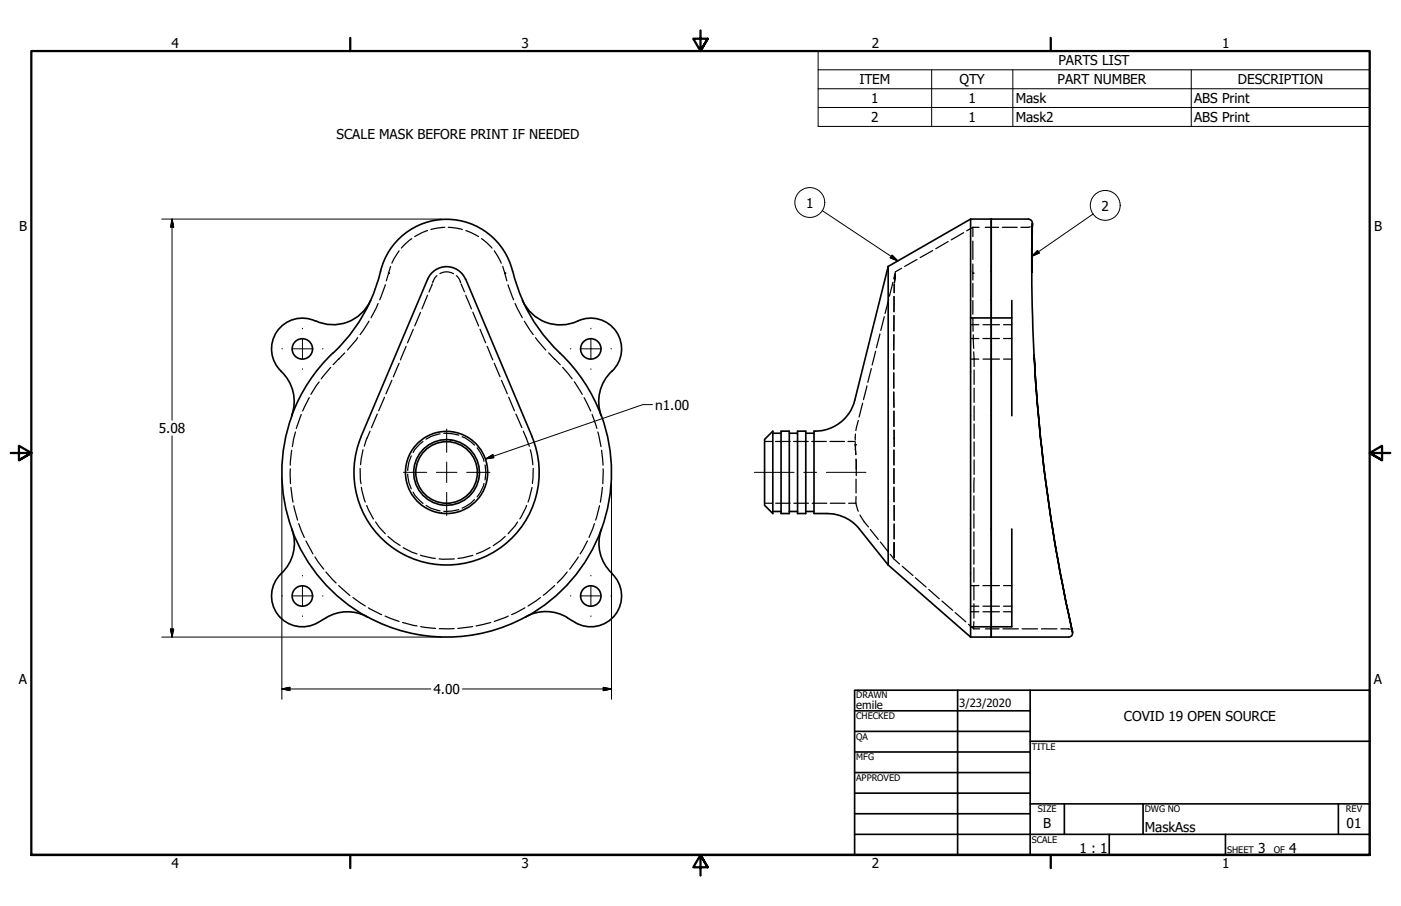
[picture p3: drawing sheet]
<svg xmlns="http://www.w3.org/2000/svg" width="432mm" height="279mm" viewBox="0 0 432 279" stroke-linecap="round" stroke-linejoin="round" font-family="sans-serif">
<!-- layer: Visible (ANSI) -->
<g fill="none" stroke="#000" stroke-width=".51">
<path d="M299.1 67.6h17.8a1.3 1.3 0 0 1 1.3 1.3M299.1 67.6v128.9M299.1 67.6l-25.4 14.6M305.5 67.6v128.9M97.2 99a9.5 9.5 0 0 0-11.9 3.3 9.5 9.5 0 0 0 1.4 12.2M114.2 92.7a12.7 12.7 0 0 1-16.9 6.2M114.2 92.7a50.8 50.8 0 0 1-11.4 16.1M143.5 86.1a6.3 6.3 0 0 0-5.9-3.9 6.3 6.3 0 0 0-5.8 3.9l-20.5 48.5M143.5 86l20.5 48.6M158 83.7a21 21 0 0 0-21.4-16 21 21 0 0 0-19.8 17.8l-2.6 7.2M158 83.7l1.4 4.5 1.7 4.4M273.7 82.2v92"/>
<path d="M273.7 82.2l-10.2 41.2a12.5 12.5 0 0 1-12.6 9.6v25.4a17 17 0 0 1 9.4 1.2 12 12 0 0 1 4.6 3.5l8.8 11.1M299.1 98h12.7M305.5 92.6v35.6M311.8 92.6v35.6M318 83.9l.2-15-.1 2.4a508.5 508.5 0 0 0 12.5 123.6 512.4 512.4 0 0 1-11.9-85.3M86.7 114.5a12.7 12.7 0 0 1 3.2 13.7M102.7 108.8a50.8 50.8 0 0 0-12.8 19.4M188.6 114.5a9.5 9.5 0 0 0 1-12.7 9.5 9.5 0 0 0-12.5-2.4 12.7 12.7 0 0 1-16-6.7 54.7 54.7 0 0 0 13.6 18.3 50.8 50.8 0 0 1 10.6 17.2M188.6 114.5a12.7 12.7 0 0 0-3.3 13.7M90 128.2a51.4 51.4 0 0 0 .3 36.2 13.2 13.2 0 0 1-4.4 13.3 9.5 9.5 0 0 0 .1 12.3 9.5 9.5 0 0 0 12.1 1.9M111.3 134.6a28.5 28.5 0 0 0 26.3 39.6 28.5 28.5 0 0 0 26.3-39.6M185.4 128.2a50.8 50.8 0 0 1 0 35"/>
<path d="M235.6 135.5l2.6-2.5v25.4l-2.6-2.6zM238.2 133.6h2.5M240.7 133h2.6v25.4h-2.6zM243.3 133.6h2.5M245.8 133h2.5v25.4h-2.5zM248.3 133.6h2.6M238.2 157.7h2.5M243.3 157.7h2.5M248.3 157.7h2.6M89.9 163.2a50.8 50.8 0 0 0 23.3 27.1M185.4 163.2a50.8 50.8 0 0 1-23.3 27.1M185.4 163.2a12.7 12.7 0 0 0 3.2 13.6"/>
<path d="M188.6 176.9a9.5 9.5 0 0 1 1.1 12.6 9.5 9.5 0 0 1-12.5 2.4M273.7 174.2l25.4 22.3M305.5 163.1v30.2M311.8 163.1v30.2h-12.7M113.2 190.2a12.7 12.7 0 0 0-12.7 .3l-2.3 1.4M113.2 190.2a50.8 50.8 0 0 0 48.9 0M162.1 190.2a13.3 13.3 0 0 1 15.1 1.7M330.6 195a1.24 1.24 0 0 1-1.3 1.5h-30.2"/>
<circle cx="93.2" cy="107.6" r="3.1"/>
<circle cx="182.1" cy="107.6" r="3.1"/>
<circle cx="137.6" cy="145.7" r="9.5"/>
<circle cx="137.6" cy="145.7" r="10.1"/>
<circle cx="137.6" cy="145.7" r="12.7"/>
<circle cx="93.2" cy="183.8" r="3.1"/>
<circle cx="182.1" cy="183.8" r="3.1"/>
</g>
<!-- layer: Hidden (ANSI) -->
<g fill="none" stroke="#000" stroke-width=".38">
<path d="M123 77.3l-2.2 3.9M126.9 73.6l-3.2 2.9M131.8 71.1l-1.6 .6-2.4 1.3M137.1 70.1l-4.3 .7M138.2 70.1l2.5 .3 1.8 .4M143.6 71.1l3.9 1.9M148.4 73.6l3.2 2.9M152.3 77.3l2.2 3.9M287.5 77.3l-3.9 2.1M292.2 74.5l-3.8 2.2M297 71.8l-3.8 2.2M299.8 70.1v2.9"/>
<path d="M299.8 74.4v5.6M299.8 70.1h2M299.8 70.1l-1.9 1.1M303.7 70.1h4.1M308.9 70.1h4.6M317.6 70l-3 .1M318.2 68.9l-.2 .6M113.7 99.1l-2.7 4.1M116.5 93.6l-2.1 4.4M118.7 87.8l-1.7 4.7M119.8 84.3l-.7 2.3M120.4 82.2l-.6 2"/>
<path d="M129.6 96.3l-1.8 4.2M131.8 91.1l-1.8 4.1M133.2 87.6l-1 2.4M134.7 85l-.7 .7-.7 1.5M135.6 84.4a4.1 4.1 0 0 1 4.2 0M140.7 85l.9 1.2 .4 1M142.1 87.6l1 2.4M143.6 91.1l1.7 4.1M145.7 96.3l1.8 4.2M154.9 82.2l.7 2M155.6 84.3l.6 2.3M156.6 87.8l1.7 4.7"/>
<path d="M158.7 93.6l2.3 4.4M161.6 99.1l2.7 4.1M272.5 97.7l-1 4.2M273.9 92.4l-1.1 4.2M275.2 87.1l-1.1 4.2M275.5 91.4v4.7l.1-4.7M275.6 87.6v.3zM275.6 87.9v2.4M275.7 87.9l-.1 2.3M275.7 87.2l.3-2.7-.3 2.7M277.9 82.7l-1.9 1.1-.5 2.2M282.6 80l-3.8 2.2"/>
<path d="M299.8 87.4v4.2M299.8 92.7v4.2M299.8 98l.1 4.2M299.8 81.4v5M98.4 117.8l-2.6 3.8M101.9 113.3l-2.9 3.5M104.4 110.7l-1.7 1.8M104.5 110.6v.1M106.2 108.8l-1.7 1.8M110.2 104.1l-3.1 3.8M120.8 117.3l-1.9 4.2M123 112l-1.8 4.2"/>
<path d="M125.2 106.8l-1.8 4.2M127.4 101.5l-1.8 4.2M148 101.5l1.7 4.2M150.1 106.8l1.8 4.2M152.3 112l1.8 4.2M154.6 117.3l1.7 4.2M165 104.1l3.2 3.8M169.1 108.8l1.8 1.9M170.9 110.7l1.8 1.8M173.4 113.3l2.9 3.5M177 117.7l2.5 3.9M267.2 119l-1.1 4.3"/>
<path d="M268.5 113.7l-1 4.2M269.9 108.3l-1.1 4.3M271.2 103l-1.1 4.3M275.5 113.8v-4.7v4.8M275.5 102v-4.7v4.7M275.5 115v4.7M275.5 103.2v4.7v-4.6M299.1 100.1h2.6M299.1 110.7h2.6M299.1 104.4h2.6M300 103.3l.1 4.1M300.1 108.5l.1 4.5"/>
<path d="M300.2 114.1v4.5M300.2 119.7v4.4M303 100.1h5M303 110.7h5M303 104.4h5M309.3 100.1h2.5M309.3 110.7h2.5M309.3 104.4h2.5M89.9 138.9l-.4 4.5M91.1 133.2l-1 4.5M92.8 127.8l-1.5 4.3M95.3 122.6l-2 4.1"/>
<path d="M111.9 138.7l-.8 4.6M113 135.3l-.7 2.3M114 133l-.9 2.1M116.3 127.7l-1.8 4.2M118.5 122.5l-1.8 4.2M130.4 136.1l-2.5 2.5-.6 1M135.6 133.8l-2.7 .8-1.6 .8M136.8 133.7h2.5l2.1 .5M142.4 134.7l2.8 1.6 1 1M147.1 138.1l.9 1.4 1.2 2.7M156.8 122.5l1.8 4.2M159 127.7l1.8 4.2"/>
<path d="M161.3 133l.9 2.1M162.3 135.3l.8 2.3M163.4 138.7l.8 4.6M180 122.6l2.1 4.1M182.5 127.8l1.5 4.3M184.3 133.2l.9 4.5M185.4 138.9l.5 4.5M235.6 136.1h2.3M239 136.1h4.5M244.6 136.1h4.5M250.2 136.1h4.5M255.8 136.1h4.5"/>
<path d="M261.4 136.1h2.2M263.6 136.5l.2 3.6M263.6 137.2l.2 3M263.7 133.9l-.1 1.8M264.5 129.7l-.7 3.1M265.9 124.3l-1.1 4.3M275.5 120.9v4.7zM275.5 126.8v4.7zM275.5 138.8v4.6zM275.5 132.7l.1 2.4M275.6 132.7v2.4M275.6 135.3v2.4"/>
<path d="M300.2 125.2v4.5M300.2 130.7v4.5M300.2 136.3v4.4M89.5 144.6v4.6M89.7 150.3l.6 4.6M90.6 156l1.1 4.4M111 144.5l.3 4.7M111.4 150.3l1.2 4.5M113 155.9l2.1 4.1M125.7 146.2l.3 2.7 .7 1.8M126.7 140.6l-.7 1.9-.3 2.6M127.3 151.8l.6 1 2.5 2.5"/>
<path d="M131.3 155.9l1.6 .9 2.7 .7M141.4 157.2l-2.1 .4-2.5 .1M146.2 154.1l-1 1-2.8 1.6M149.2 149.1l-1.2 2.8-.9 1.3M149.5 143.4a10.7 10.7 0 0 1 0 4.6M162.3 155.9l-2.1 4.1M164 150.3l-1.2 4.5M164.3 144.5l-.2 4.6M184.8 156l-1.2 4.4M185.7 150.3l-.7 4.6M185.9 144.6l-.1 4.6M235.6 155.2h2.3"/>
<path d="M239.1 155.2h4.4M244.7 155.2h4.5M250.3 155.2h4.5M255.9 155.2h4.5M261.6 155.2h2.2M263.8 155.2l.7 2.5M263.8 141.6l.1 3M263.8 141.7l.1 3M263.8 153.1v2.1M263.8 147.8v4.2M263.9 144.6v2.1M265 158.8l1.4 2.2 1.3 1.5"/>
<path d="M275.5 144.5v4.6zM275.5 154.7v-4.5l.1 4.5M275.6 155.9v4.6zM300.2 152.9v4.5M300.2 158.5v4.4M300.2 141.9v4.4M300.2 147.4v4.4M92.1 161.5l1.7 4.2M94.3 166.8l2.2 4M97.1 171.8l2.7 3.7M100.5 176.4l3.1 3.4M115.8 161l1.1 1.6 1.8 2"/>
<path d="M119.6 165.4l3.7 2.8M124.3 168.9l2.7 1.4 1.5 .5M129.6 171.2l4.6 1M135.3 172.3h4.7M145.7 171.3l-4.5 .9M151.1 168.8l-4.3 2M155.7 165.4l-1.5 1.4-2.2 1.5M159.5 161l-.8 1.2-2.1 2.4M174.8 176.4l-3 3.4M178.2 171.8l-2.6 3.7M181 166.8l-2.2 4M183.2 161.5l-1.7 4.2"/>
<path d="M268.2 163.3l2.5 3.1M271.3 167.1l2.4 3.1M274.4 170.9l1.2 1.6 1.6 1.4M275.6 161.6v4.6zM275.6 167.3v4.6zM278.1 174.6l3.3 2.9M282.1 178.2l3.3 2.8M300.2 164v4.5M300.2 169.5v4.5M300.2 175.1v4.4M104.4 180.6l3.4 3M108.8 184.3l3.8 2.6"/>
<path d="M113.5 187.5l4.1 2M118.7 190l4.3 1.6M124.1 192l4.4 1M129.7 193.2l4.5 .6M135.4 193.9h4.6M145.7 193.2l-4.6 .6M151.3 192l-4.6 1M156.7 190l-4.4 1.6M161.8 187.5l-4.1 2M166.6 184.3l-3.8 2.6M170.9 180.6l-3.5 3M286.3 181.8l3.2 2.9"/>
<path d="M290.3 185.4l3.3 2.8M294.4 188.9l3.3 2.9M298.5 192.5l1.6 1.4M299.1 188.7h2.6M299.1 186.9h2.6M299.1 180.6h2.6M300.1 193.9h1.8M300.2 180.7v4.3M300.2 186.2v4.4M300.2 191.7l-.1 2.2M303 188.7h5M303 186.9h5"/>
<path d="M303 180.6h5M303.7 193.9h4.2M309.1 193.9h4.8M309.3 188.7h2.5M309.3 186.9h2.5M309.3 180.6h2.5M315 193.9h4.8M321 193.9h4.8M327 193.9l2.9 .2M330.3 194.4l.3 .5"/>
</g>
<g fill="#000">
<circle cx="119.8" cy="84.2" r=".19"/>
<circle cx="119.8" cy="84.3" r=".19"/>
<circle cx="155.6" cy="84.3" r=".19"/>
<circle cx="155.6" cy="84.2" r=".19"/>
<circle cx="299.8" cy="84.2" r=".19"/>
<circle cx="299.8" cy="84.3" r=".19"/>
<circle cx="263.6" cy="137.2" r=".19"/>
</g>
<!-- layer: Symbol (ANSI) -->
<g fill="none" stroke="#000" stroke-width=".31">
<path d="M252.2 21.5v-5.8h169.9v5.8M252.2 21.5h169.9v5.9M252.2 21.5v17.5h169.9v-11.6M252.2 27.4h169.9M252.2 33.1h169.9M287.1 21.5v17.5M312.2 21.5v17.5M367.2 21.5v17.5M253.4 65l23.3 15.5M275 78.7l1.7 1.8-2.3-1zM318 79.1l1.8-1.8 .6 .7zM336.9 66l-18.9 13.1"/>
<circle cx="249.6" cy="62.5" r="4.6"/>
<circle cx="340.6" cy="63.3" r="4.6"/>
</g>
<!-- layer: Border (ANSI) -->
<path d="M107.9 11.7v4M215.9 9.4v6.3l-2.2-3.8h4.4l-2.2 3.8 2.2-3.8M323.8 11.7v4M3.3 139.7h6.4l-3.9-2.2v4.4l3.9-2.2-3.9 2.2M428.5 139.7h-6.4l3.9-2.2v4.4l-3.9-2.2 3.9 2.2M9.7 263.7v-248h412.4v248h-412.4h412.4M107.9 263.7v4M218.1 267.5l-2.2-3.8 2.2 3.8h-4.4l2.2-3.8v6.3M323.8 263.7v4" fill="none" stroke="#000" stroke-width=".7"/>
<!-- layer: Title (ANSI) -->
<g fill="none" stroke="#000" stroke-width=".51">
<path d="M263.4 212.9h158.7v50.8h-158.7zM263.4 219.2h54.1M295.1 212.9v50.8M317.5 212.9v50.8M263.4 225.6h54.1M263.4 231.9h54.1M263.4 238.3h54.1M317.5 228.6h104.6M263.4 244.6h54.1M263.4 251h54.1M263.4 257.3h158.7M317.5 247.9h104.6"/>
<path d="M328 247.9v9.4M341.9 257.3v6.4M352.3 247.9v9.4M377.7 257.3v6.4M412.5 247.9v9.4"/>
</g>
<!-- layer: Symbol (ANSI) -->
<path d="M274.4 79.5l2.3 1zM275 78.7l1.7 1.8-2.3-1zM319.8 77.3l-1.8 1.8zM318 79.1l1.8-1.8 .6 .7z" fill="#000" stroke="#000" stroke-width=".31"/>
<!-- layer: Dimension (ANSI) -->
<g fill="none" stroke="#000" stroke-width=".31">
<path d="M49.8 67.6h86.3M53 67.6l.5 2.4h-.9zM53 67.6v62M53 134.4v62.1M201.1 124.8h-3l-48.4 16.7M86.9 147.3v68.3M149.7 141.5l2.2-1.3 .3 1zM188.5 147.3v68.3M49.8 196.5h86.3M52.6 194h.9l-.5 2.5zM86.9 212.5l2.4-.5v1zM86.9 212.5h45.9"/>
<path d="M142.5 212.5h46M185.9 212l2.6 .5-2.6 .5z"/>
</g>
<path d="M53 67.6l.5 2.4zM53 67.6l.5 2.4h-.9zM149.7 141.5l2.2-1.3zM149.7 141.5l2.2-1.3 .3 1zM52.6 194l.4 2.5zM52.6 194h.9l-.5 2.5zM86.9 212.5l2.4-.5zM86.9 212.5l2.4-.5v1zM185.9 213l2.6-.5zM185.9 212l2.6 .5-2.6 .5z" fill="#000" stroke="#000" stroke-width=".31"/>
<!-- layer: Center Mark (ANSI) -->
<g fill="none" stroke="#000" stroke-width=".31">
<path d="M86.9 107.6h.2M90 107.6h6.4M93.2 101.2v.2M93.2 104.4v6.3M93.2 113.7v.2M99.4 107.6h.2M175.8 107.6h.2M178.9 107.6h6.4M182.1 101.2v.2M182.1 104.4v6.3M182.1 113.7v.2M188.3 107.6h.2"/>
<path d="M137.7 132.3v7.2M124.3 145.7h7.2M134.5 145.7h6.3M137.7 142.5v6.3M137.7 151.8v7.2M143.8 145.7h7.2M93.2 177.4v.2M182.1 177.4v.2M86.9 183.8h.2M90 183.8h6.4M93.2 180.6v6.3M93.2 189.9v.2"/>
<path d="M99.4 183.8h.2M175.8 183.8h.2M178.9 183.8h6.4M182.1 180.6v6.3M182.1 189.9v.2M188.3 183.8h.2"/>
</g>
<!-- layer: Centerline (ANSI) -->
<path d="M232.5 145.7h12.2M247.7 145.7h4M254.7 145.7h12.2" fill="none" stroke="#000" stroke-width=".31"/>
<text font-size="4.3" x="201.9" y="126.3">n1.00</text>
<g font-size="4.2">
<text x="52.8" y="14.7">4</text>
<text x="160.8" y="14.7">3</text>
<text x="268.7" y="14.7">2</text>
<text x="376.7" y="14.7">1</text>
<text x="326.2" y="20.2">PARTS LIST</text>
<text x="264.9" y="26">ITEM</text>
<text x="295.7" y="26">QTY</text>
<text x="325.9" y="26">PART NUMBER</text>
<text x="381.5" y="26">DESCRIPTION</text>
<text x="268.5" y="31.8">1</text>
<text x="298.5" y="31.8">1</text>
<text x="313.1" y="31.9">Mask</text>
<text x="368" y="31.8">ABS Print</text>
<text x="268.5" y="37.6">2</text>
<text x="298.5" y="37.6">1</text>
<text x="313.1" y="37.7">Mask2</text>
<text x="368" y="37.6">ABS Print</text>
<text x="103.8" y="42.9">SCALE MASK BEFORE PRINT IF NEEDED</text>
<text x="248.5" y="64">1</text>
<text x="339.5" y="65">2</text>
<text x="5.9" y="71.4">B</text>
<text x="423.5" y="71.4">B</text>
<text x="49" y="133.5">5.08</text>
<text x="5.8" y="211.1">A</text>
<text x="133.6" y="214">4.00</text>
<text x="423.4" y="211.1">A</text>
<text x="346.4" y="222.2">COVID 19 OPEN SOURCE</text>
<text x="321.5" y="255.4">B</text>
<text x="352.8" y="256.7">MaskAss</text>
<text x="415" y="255.4">01</text>
<text x="332.7" y="263.1">1 : 1</text>
<text x="387.7" y="263.1">3</text>
<text x="397.4" y="263.1">4</text>
<text x="52.8" y="267.7">4</text>
<text x="160.8" y="267.7">3</text>
<text x="268.7" y="267.7">2</text>
<text x="376.7" y="267.7">1</text>
</g>
<g font-size="3.5">
<text x="263.9" y="218.6">emile</text>
<text x="295.7" y="218.1">3/23/2020</text>
</g>
<g font-size="2.8">
<text x="263.9" y="215.4">DRAWN</text>
<text x="263.9" y="221.8">CHECKED</text>
<text x="263.9" y="228.2">QA</text>
<text x="318" y="231.1">TITLE</text>
<text x="263.9" y="234.5">MFG</text>
<text x="263.9" y="240.9">APPROVED</text>
<text x="319.9" y="250.5">SIZE</text>
<text x="352.8" y="250.5">DWG NO</text>
<text x="414.8" y="250.4">REV</text>
<text x="318" y="259.9">SCALE</text>
<text x="378.2" y="263.1">SHEET</text>
<text x="392.6" y="263.1">OF</text>
</g>
</svg>
